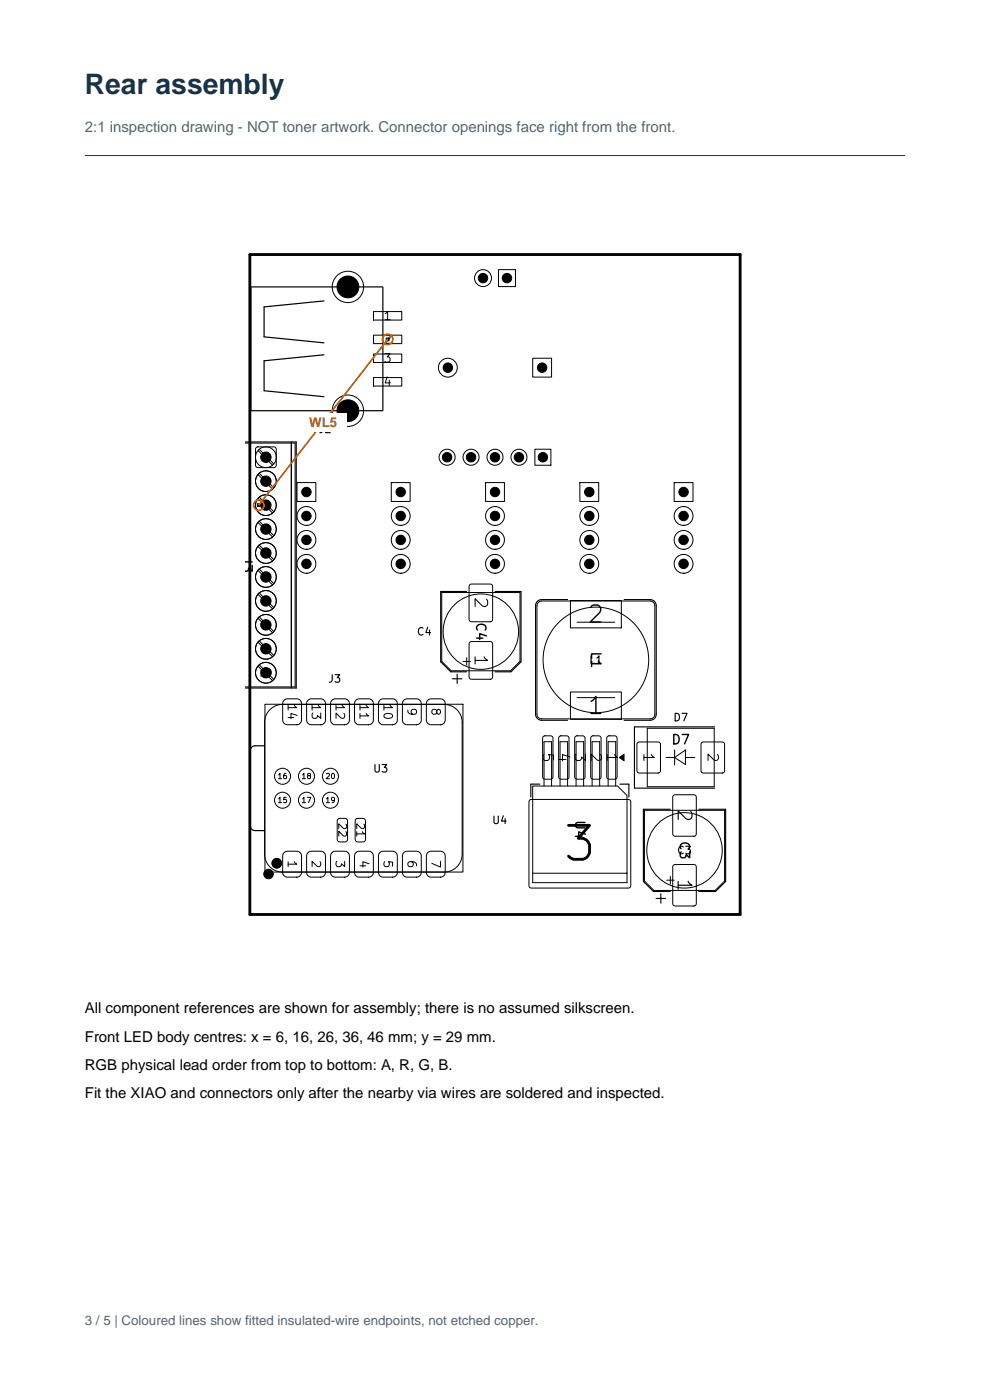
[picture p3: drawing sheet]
<svg xmlns="http://www.w3.org/2000/svg" width="210mm" height="297mm" viewBox="0 0 210 297" stroke-linecap="round" stroke-linejoin="round" font-family="sans-serif">
<path d="M18 33h174" fill="none" stroke="#17334a" stroke-width=".21"/>
<path d="M53.2 60.9h28M53.2 61v26M68.7 63.8l-12.7 1.3v6.4l12.7 1.2M68.7 75.3l-12.7 1.2v6.4l12.7 1.3M81.2 61v26M53.2 87.1h28M56.1 158.2h-2a1 1 0 0 0-1 1v16a1 1 0 0 0 1 1h2" fill="none" stroke="#000" stroke-width=".25"/>
<g fill="none" stroke="#000" stroke-width=".21">
<path d="M105.7 57.2h3.6v3.6h-3.6zM79.2 66.1h6v1.8h-6zM79.2 71.1h6v1.8h-6zM79.2 75.1h6v1.8h-6zM81.9 71.7h.6v.6h-.6zM113 76h4v4h-4zM52 94h10.6v51.7h-10.6M54.3 94.9l.4-.1h3.4l.4 .1 .1 .4v3.4l-.1 .4-.4 .1h-3.4l-.4-.1-.1-.4v-3.4zM54.7 95.6l3.1 3.1M55 95.3l3.1 3.1M61.8 94v51.7M79.2 80.1h6v1.8h-6z"/>
<path d="M113.5 95.3h3.4v3.4h-3.4zM54.6 106.9h.6v.6h-.6zM54.7 100.7l3.1 3M54.7 105.8l3.1 3M54.7 110.8l3.1 3.1M54.7 115.9l3.1 3.1M55 100.4l3.1 3.1M55 105.5l3.1 3.1M55 110.6l3.1 3M55 115.7l3.1 3M63 102.4h4v4h-4zM65 117.6a2 2 0 0 1 2 2 2 2 0 0 1-2 2"/>
<path d="M65 117.6a2 2 0 0 0-2 2 2 2 0 0 0 2 2M65 112.5a2 2 0 0 1 2 2 2 2 0 0 1-2 2M65 112.5a2 2 0 0 0-2 2 2 2 0 0 0 2 2M65 107.5a2 2 0 0 1 2 2 2 2 0 0 1-2 2M65 107.5a2 2 0 0 0-2 2 2 2 0 0 0 2 2M65 117.6h.1M65 112.5h.1M65 116.5h.1M65 107.5h.1M65 111.5h.1M83 102.4h4v4h-4zM85 117.6a2 2 0 0 1 2 2 2 2 0 0 1-2 2"/>
<path d="M85 117.6a2 2 0 0 0-2 2 2 2 0 0 0 2 2M85 112.5a2 2 0 0 1 2 2 2 2 0 0 1-2 2M85 112.5a2 2 0 0 0-2 2 2 2 0 0 0 2 2M85 107.5a2 2 0 0 1 2 2 2 2 0 0 1-2 2M85 107.5a2 2 0 0 0-2 2 2 2 0 0 0 2 2M85 117.6h.1M85 112.5h.1M85 116.5h.1M85 107.5h.1M85 111.5h.1M103 102.4h4v4h-4zM105 117.6a2 2 0 0 1 2 2 2 2 0 0 1-2 2"/>
<path d="M105 117.6a2 2 0 0 0-2 2 2 2 0 0 0 2 2M105 112.5a2 2 0 0 1 2 2 2 2 0 0 1-2 2M105 112.5a2 2 0 0 0-2 2 2 2 0 0 0 2 2M105 107.5a2 2 0 0 1 2 2 2 2 0 0 1-2 2M105 107.5a2 2 0 0 0-2 2 2 2 0 0 0 2 2M105 117.6h.1M105 112.5h.1M105 116.5h.1M105 107.5h.1M105 111.5h.1M123 102.4h4v4h-4zM125 117.6a2 2 0 0 1 2 2 2 2 0 0 1-2 2"/>
<path d="M125 117.6a2 2 0 0 0-2 2 2 2 0 0 0 2 2M125 112.5a2 2 0 0 1 2 2 2 2 0 0 1-2 2M125 112.5a2 2 0 0 0-2 2 2 2 0 0 0 2 2M125 107.5a2 2 0 0 1 2 2 2 2 0 0 1-2 2M125 107.5a2 2 0 0 0-2 2 2 2 0 0 0 2 2M125 117.6h.1M125 112.5h.1M125 116.5h.1M125 107.5h.1M125 111.5h.1M143 102.4h4v4h-4zM145 117.6h.1"/>
<path d="M145 112.5h.1M145 116.5h.1M145 107.5h.1M145 111.5h.1M145 117.6a2 2 0 0 1 2 2 2 2 0 0 1-2 2M145 117.6a2 2 0 0 0-2 2 2 2 0 0 0 2 2M145 112.5a2 2 0 0 1 2 2 2 2 0 0 1-2 2M145 112.5a2 2 0 0 0-2 2 2 2 0 0 0 2 2M145 107.5a2 2 0 0 1 2 2 2 2 0 0 1-2 2M145 107.5a2 2 0 0 0-2 2 2 2 0 0 0 2 2M54.7 121l3.1 3.1M54.7 126.1l3.1 3"/>
<path d="M54.7 131.2l3.1 3M54.7 136.2l3.1 3.1M55 120.7l3.1 3.1M55 125.8l3.1 3.1M55 130.9l3.1 3.1M55 136l3.1 3M65 121.6h.1M85 121.6h.1M93.7 125.7h16.6v14.6l-2 2h-12.6l-2-2zM99 139.5v1.6M99.6 136.2l.4-.1h4l.5 .3v7.2l-.3 .5h-4.2l-.5-.3v-7.2zM99.6 124l.4-.1h4l.5 .3v7.2l-.3 .5h-4.2l-.5-.3v-7.2z"/>
<path d="M105 121.6h.1M114.2 127.8l.7-.3h23a1 1 0 0 1 1 1v23a1 1 0 0 1-1 1h-23a1 1 0 0 1-1-1v-23zM121 127.4h10.8v5.8h-10.8zM122.4 132h8M125 121.6h.1M145 121.6h.1M54.7 141.3l3.1 3.1M55 141.1l3.1 3M56.2 149.4h42v35.6h-42zM57.2 150.6a3.8 3.8 0 0 1 2.7-1.2h34.3a3.8 3.8 0 0 1 3.8 3.8v28a3.8 3.8 0 0 1-3.8 3.8h-34.3a3.8 3.8 0 0 1-3.8-3.8v-27.9a3.8 3.8 0 0 1 1.1-2.7zM60.3 148.5l.4-.2h2.3l.4 .1 .4 .4 .2 .4v3.5l-.2 .5-.4 .4-2.7 .1-.6-.5-.1-.5v-3.5zM65.3 148.5l.5-.2h2.2l.5 .1 .4 .4 .1 .4v3.5l-.1 .5-.4 .4-2.7 .1-.6-.5-.2-.5v-3.5z"/>
<path d="M70.4 148.5l.5-.2h2.2l.5 .1 .4 .4 .1 .4v3.5l-.1 .5-.4 .4-2.7 .1-.7-.5-.1-.5v-3.5zM75.5 148.5l.5-.2h2.2l.5 .1 .4 .4 .1 .4v3.5l-.1 .5-.4 .4-2.7 .1-.7-.5-.1-.5v-3.5zM80.6 148.5l.5-.2h2.2l.5 .1 .4 .4 .1 .4v3.5l-.1 .5-.4 .4-2.7 .1-.7-.5-.1-.5v-3.5zM85.7 148.5l.4-.2h2.3l.4 .1 .4 .4 .2 .4v3.5l-.2 .5-.4 .4-2.7 .1-.6-.5-.1-.5v-3.5zM90.7 148.5l.5-.2h2.2l.5 .1 .4 .4 .1 .4v3.5l-.1 .5-.4 .4-2.7 .1-.6-.5-.2-.5v-3.5zM98.2 140.3h1.6M115.2 156.2l.4-.1h1.2l.4 .1 .1 .4v8.2l-.1 .4-.4 .1h-1.4l-.3-.5v-8.2zM118.6 156.2l.4-.1h1.2l.4 .1 .1 .4v8.2l-.1 .4-.4 .1h-1.4l-.3-.5v-8.2zM121 146.8h10.8v5.8h-10.8zM122 156.2l.4-.1h1.2l.4 .1 .1 .4v8.2l-.1 .4-.4 .1h-1.4l-.3-.5v-8.2zM122.4 148h8M125.4 156.2l.4-.1h1.2l.4 .1 .1 .4v8.2l-.1 .4-.4 .1h-1.4l-.3-.5v-8.2z"/>
<path d="M128.8 156.2l.4-.1h1.2l.4 .1 .1 .4v8.2l-.1 .4-.4 .1h-1.4l-.3-.5v-8.2zM135.2 157.5l.4-.1h4l.4 .1 .1 .4v5.6l-.1 .4-.4 .1h-4l-.4-.1-.1-.4v-5.6zM137.3 154.5h14.2v12.4h-14.2zM143.1 159.1v3.2M148.8 157.5l.4-.1h4l.4 .1 .1 .4v5.6l-.1 .4-.4 .1h-4l-.4-.1-.1-.4v-5.6zM71.7 173.8l.4-.2h1.1a.55 .55 0 0 1 .5 .6v3.9a.55 .55 0 0 1-.5 .5h-1.1a.55 .55 0 0 1-.6-.5v-3.9zM75.5 173.8l.4-.2h1.1a.55 .55 0 0 1 .5 .6v3.9a.55 .55 0 0 1-.5 .5h-1.1a.55 .55 0 0 1-.6-.5v-3.9zM112.3 169.7l.4-.1h20.6l.4 .1 .1 .4v17.8l-.1 .4-.4 .1h-20.6l-.4-.1-.1-.4v-17.8zM113 166.7h18l2 2v16.6h-20zM115.4 166.8v-9.4h1.6v9.4M118.8 166.8v-9.4h1.6v9.4M122.2 166.8v-9.4h1.6v9.4"/>
<path d="M125.6 166.8v-9.4h1.6v9.4M129 166.8v-9.4h1.6v9.4M136.7 171.9h17v15l-2 2h-13l-2-2zM141.3 160.7h1.8M142.8 168.7l.4-.1h4l.5 .3v8l-.3 .5h-4.2l-.5-.3v-8zM143.1 160.7l2.3-1.6v3.1zM145.4 160.7h2M60.3 180.9l.4-.3h2.3l.4 .1 .4 .4 .2 .5v3.5l-.2 .5-.4 .4-2.7 .1-.6-.5-.1-.5v-3.5zM65.3 180.9l.5-.3h2.2l.5 .1 .4 .4 .1 .5v3.5l-.1 .5-.4 .4-2.7 .1-.6-.5-.2-.5v-3.5zM70.4 180.9l.5-.3h2.2l.5 .1 .4 .4 .1 .5v3.5l-.1 .5-.4 .4-2.7 .1-.7-.5-.1-.5v-3.5zM75.5 180.9l.5-.3h2.2l.5 .1 .4 .4 .1 .5v3.5l-.1 .5-.4 .4-2.7 .1-.7-.5-.1-.5v-3.5zM80.6 180.9l.5-.3h2.2l.5 .1 .4 .4 .1 .5v3.5l-.1 .5-.4 .4-2.7 .1-.7-.5-.1-.5v-3.5z"/>
<path d="M85.7 180.9l.4-.3h2.3l.4 .1 .4 .4 .2 .5v3.5l-.2 .5-.4 .4-2.7 .1-.6-.5-.1-.5v-3.5zM90.7 180.9l.5-.3h2.2l.5 .1 .4 .4 .1 .5v3.5l-.1 .5-.4 .4-2.7 .1-.6-.5-.2-.5v-3.5zM113 185.2v2.1h20v-2.1M141.4 186.7h1.6M142.2 185.9v1.6M142.8 183.5l.4-.1h4l.5 .3v8l-.3 .5h-4.2l-.5-.3v-8z"/>
<circle cx="102.5" cy="59" r="1.8"/>
<circle cx="73.8" cy="60.9" r="3.3"/>
<circle cx="95" cy="78" r="2"/>
<circle cx="56.4" cy="97" r="2.2"/>
<circle cx="73.8" cy="87.1" r="3.3"/>
<circle cx="94.8" cy="97" r="1.7"/>
<circle cx="99.9" cy="97" r="1.7"/>
<circle cx="105" cy="97" r="1.7"/>
<circle cx="110.1" cy="97" r="1.7"/>
<circle cx="56.4" cy="102.1" r="2.2"/>
<circle cx="56.4" cy="112.2" r="2.2"/>
<circle cx="56.4" cy="107.2" r="2.2"/>
<circle cx="56.4" cy="117.3" r="2.2"/>
<circle cx="56.4" cy="132.6" r="2.2"/>
<circle cx="56.4" cy="127.5" r="2.2"/>
<circle cx="56.4" cy="122.4" r="2.2"/>
<circle cx="56.4" cy="137.6" r="2.2"/>
<circle cx="102" cy="134" r="8"/>
<circle cx="126.4" cy="140" r="11.2"/>
<circle cx="56.4" cy="142.7" r="2.2"/>
<circle cx="59.9" cy="169.8" r="1.7"/>
<circle cx="59.9" cy="164.7" r="1.7"/>
<circle cx="65" cy="169.8" r="1.7"/>
<circle cx="65" cy="164.7" r="1.7"/>
<circle cx="70.1" cy="169.8" r="1.7"/>
<circle cx="70.1" cy="164.7" r="1.7"/>
<circle cx="145.2" cy="180.4" r="8"/>
</g>
<g fill="none" stroke="#000" stroke-width=".24">
<path d="M52 93.8h10.8v52.2h-10.8M61.8 93.8v52.2M99 125.5h-5.5v14.9l2.1 2.1h3.4M105 125.5h5.5v14.9l-2.1 2.1h-3.4M120.4 127.2h-5.5a1.3 1.3 0 0 0-1.3 1.3v23a1.3 1.3 0 0 0 1.3 1.3h5.5M132.4 127.2h5.5a1.3 1.3 0 0 1 1.3 1.3v23a1.3 1.3 0 0 1-1.3 1.3h-5.5M96 144h2M97 143v2M151.6 154.2h-17v13h17M114.5 166.3h-1.9v2.8M131.4 160.7l1-.7v1.4zM131.5 166.3h1.9v2.8"/>
<path d="M142.2 171.7h-5.7v15.3l2.1 2.1h3.6M148.2 171.7h5.7v15.3l-2.1 2.1h-3.6M139.2 190.6h2M140.2 189.6v2"/>
</g>
<g fill="#000" stroke="#000" stroke-width=".21">
<circle cx="102.5" cy="59" r="1"/>
<circle cx="107.5" cy="59" r="1"/>
<circle cx="73.8" cy="60.9" r="2.31"/>
<circle cx="95" cy="78" r="1"/>
<circle cx="115" cy="78" r="1"/>
<circle cx="56.4" cy="97" r="1.1"/>
<circle cx="73.8" cy="87.1" r="2.31"/>
<circle cx="94.8" cy="97" r="1"/>
<circle cx="99.9" cy="97" r="1"/>
<circle cx="105" cy="97" r="1"/>
<circle cx="110.1" cy="97" r="1"/>
<circle cx="115.2" cy="97" r="1"/>
<circle cx="56.4" cy="117.3" r="1.1"/>
<circle cx="56.4" cy="112.2" r="1.1"/>
<circle cx="56.4" cy="102.1" r="1.1"/>
<circle cx="56.4" cy="107.2" r="1.1"/>
<circle cx="65" cy="104.4" r="1"/>
<circle cx="65" cy="119.6" r="1"/>
<circle cx="65" cy="114.5" r="1"/>
<circle cx="65" cy="109.5" r="1"/>
<circle cx="85" cy="104.4" r="1"/>
<circle cx="85" cy="119.6" r="1"/>
<circle cx="85" cy="114.5" r="1"/>
<circle cx="85" cy="109.5" r="1"/>
<circle cx="105" cy="104.4" r="1"/>
<circle cx="105" cy="109.5" r="1"/>
<circle cx="105" cy="119.6" r="1"/>
<circle cx="105" cy="114.5" r="1"/>
<circle cx="125" cy="104.4" r="1"/>
<circle cx="125" cy="119.6" r="1"/>
<circle cx="125" cy="109.5" r="1"/>
<circle cx="125" cy="114.5" r="1"/>
<circle cx="145" cy="114.5" r="1"/>
<circle cx="145" cy="109.5" r="1"/>
<circle cx="145" cy="119.6" r="1"/>
<circle cx="145" cy="104.4" r="1"/>
<circle cx="56.4" cy="122.4" r="1.1"/>
<circle cx="56.4" cy="137.6" r="1.1"/>
<circle cx="56.4" cy="132.6" r="1.1"/>
<circle cx="56.4" cy="127.5" r="1.1"/>
<circle cx="56.4" cy="142.7" r="1.1"/>
<circle cx="57" cy="185.4" r="1.01"/>
<circle cx="58.7" cy="183.1" r="1.01"/>
</g>
<path d="M131.4 160.7l1-.7v1.4z" fill="#000"/>
<path d="M53 54h104v140h-104z" fill="none" stroke="#000" stroke-width=".6"/>
<g fill="none" stroke="#c75e00" stroke-width=".35">
<path d="M82.2 72l-27.3 35.2"/>
<circle cx="82.2" cy="72" r="1.1"/>
<circle cx="54.9" cy="107.2" r="1.1"/>
</g>
<path d="M63.6 87.6h10v4h-10z" fill-rule="evenodd" fill="#fff"/>
<text font-size="7.2" x="118.9" y="184.5">3</text>
<text font-size="6" fill="#17334a" x="18" y="20">Rear assembly</text>
<g font-size="3.6">
<text x="124.3" y="133">2</text>
<text x="124.3" y="152.4">1</text>
</g>
<text font-size="3.2" fill="#526574" x="18" y="28">2:1 inspection drawing - NOT toner artwork. Connector openings face right from the front.</text>
<g font-size="3.2">
<text x="18" y="215">All component references are shown for assembly; there is no assumed silkscreen.</text>
<text x="18" y="221">Front LED body centres: x = 6, 16, 26, 36, 46 mm; y = 29 mm.</text>
<text x="18" y="227">RGB physical lead order from top to bottom: A, R, G, B.</text>
<text x="18" y="233">Fit the XIAO and connectors only after the nearby via wires are soldered and inspected.</text>
</g>
<g font-size="2.9">
<text x="143" y="171.3" transform="rotate(90 143 171.3)">2</text>
<text x="143" y="186.1" transform="rotate(90 143 186.1)">1</text>
</g>
<text font-size="2.8" fill="#c75e00" x="65.6" y="90.5">WL5</text>
<text font-size="2.8" fill="#526574" x="18" y="281">3 / 5 | Coloured lines show fitted insulated-wire endpoints, not etched copper.</text>
<g font-size="2.7">
<text x="100" y="126.4" transform="rotate(90 100 126.4)">2</text>
<text x="100" y="138.6" transform="rotate(90 100 138.6)">1</text>
</g>
<g font-size="2.2">
<text x="71.4" y="62.6">SH</text>
<text x="71.4" y="88.8">SH</text>
<text x="114.5" y="159.4" transform="rotate(90 114.5 159.4)">5</text>
<text x="117.9" y="159.4" transform="rotate(90 117.9 159.4)">4</text>
<text x="121.3" y="159.4" transform="rotate(90 121.3 159.4)">3</text>
<text x="124.7" y="159.4" transform="rotate(90 124.7 159.4)">2</text>
<text x="128.1" y="159.4" transform="rotate(90 128.1 159.4)">1</text>
<text x="135.9" y="159.4" transform="rotate(90 135.9 159.4)">1</text>
<text x="149.5" y="159.4" transform="rotate(90 149.5 159.4)">2</text>
</g>
<g font-size="2">
<text x="50.9" y="117.9" transform="rotate(90 50.9 117.9)">J3</text>
<text x="100.5" y="131.8" transform="rotate(90 100.5 131.8)">C4</text>
<text x="124.9" y="138" transform="rotate(90 124.9 138)">L1</text>
<text x="142.2" y="158.4">D7</text>
<text x="121.5" y="173.8" transform="rotate(90 121.5 173.8)">U4</text>
<text x="143.7" y="178.2" transform="rotate(90 143.7 178.2)">C3</text>
</g>
<g font-size="1.8">
<text x="81.2" y="68.4">1</text>
<text x="81.2" y="73.4">2</text>
<text x="81.2" y="77.4">3</text>
<text x="81.2" y="82.4">4</text>
<text x="60.6" y="149.1" transform="rotate(90 60.6 149.1)">14</text>
<text x="65.6" y="149.1" transform="rotate(90 65.6 149.1)">13</text>
<text x="70.7" y="149.1" transform="rotate(90 70.7 149.1)">12</text>
<text x="75.8" y="149.1" transform="rotate(90 75.8 149.1)">11</text>
<text x="80.9" y="149.1" transform="rotate(90 80.9 149.1)">10</text>
<text x="86" y="149.9" transform="rotate(90 86 149.9)">9</text>
<text x="91" y="149.9" transform="rotate(90 91 149.9)">8</text>
<text x="60.6" y="182.3" transform="rotate(90 60.6 182.3)">1</text>
<text x="65.6" y="182.3" transform="rotate(90 65.6 182.3)">2</text>
<text x="70.7" y="182.3" transform="rotate(90 70.7 182.3)">3</text>
<text x="75.8" y="182.3" transform="rotate(90 75.8 182.3)">4</text>
<text x="80.9" y="182.3" transform="rotate(90 80.9 182.3)">5</text>
<text x="86" y="182.3" transform="rotate(90 86 182.3)">6</text>
<text x="91" y="182.3" transform="rotate(90 91 182.3)">7</text>
</g>
<g font-size="1.7">
<text x="71.4" y="174.4" transform="rotate(90 71.4 174.4)">22</text>
<text x="75.2" y="174.4" transform="rotate(90 75.2 174.4)">21</text>
</g>
<g font-size="1.6">
<text x="67.5" y="92.3">J2</text>
<text x="88.3" y="135.2">C4</text>
<text x="124.8" y="141.2">L1</text>
<text x="69.5" y="145.2">J3</text>
<text x="142.7" y="153.4">D7</text>
<text x="79" y="164.3">U3</text>
<text x="104.2" y="175.2">U4</text>
<text x="143.5" y="181.6">C3</text>
</g>
<g font-size="1.5">
<text x="55.6" y="98.1">1</text>
<text x="55.6" y="103.2">2</text>
<text x="55.6" y="108.3">3</text>
<text x="55.6" y="113.4">4</text>
<text x="55.6" y="118.4">5</text>
<text x="55.6" y="123.5">6</text>
<text x="55.6" y="128.6">7</text>
<text x="55.6" y="133.7">8</text>
<text x="54.9" y="143.8">10</text>
<text x="55.6" y="138.8">9</text>
</g>
<g font-size="1.3">
<text x="94.2" y="79">2</text>
<text x="114.2" y="79">1</text>
<text x="64.2" y="105.4">1</text>
<text x="84.2" y="105.4">1</text>
<text x="104.2" y="105.4">1</text>
<text x="124.2" y="105.4">1</text>
<text x="144.2" y="105.4">1</text>
<text x="64.2" y="110.5">4</text>
<text x="84.2" y="110.5">4</text>
<text x="104.2" y="110.5">4</text>
<text x="124.2" y="110.5">4</text>
<text x="144.2" y="110.5">4</text>
<text x="64.2" y="115.6">3</text>
<text x="84.2" y="115.6">3</text>
<text x="104.2" y="115.6">3</text>
<text x="124.2" y="115.6">3</text>
<text x="144.2" y="115.6">3</text>
<text x="64.2" y="120.6">2</text>
<text x="84.2" y="120.6">2</text>
<text x="104.2" y="120.6">2</text>
<text x="124.2" y="120.6">2</text>
<text x="144.2" y="120.6">2</text>
</g>
<g font-size="1.2">
<text x="101.8" y="59.9">2</text>
<text x="106.8" y="59.9">1</text>
</g>
<g font-size="1.1">
<text x="94.2" y="97.9">4</text>
<text x="99.3" y="97.9">3</text>
<text x="104.3" y="97.9">1</text>
<text x="109.4" y="97.9">5</text>
<text x="114.5" y="97.9">2</text>
<text x="58.7" y="165.5">16</text>
<text x="63.8" y="165.5">18</text>
<text x="68.9" y="165.5">20</text>
<text x="58.7" y="170.6">15</text>
<text x="63.8" y="170.6">17</text>
<text x="68.9" y="170.6">19</text>
</g>
<g font-size=".2">
<text x="82.1" y="72.2">1</text>
<text x="54.8" y="107.3">1</text>
</g>
</svg>
